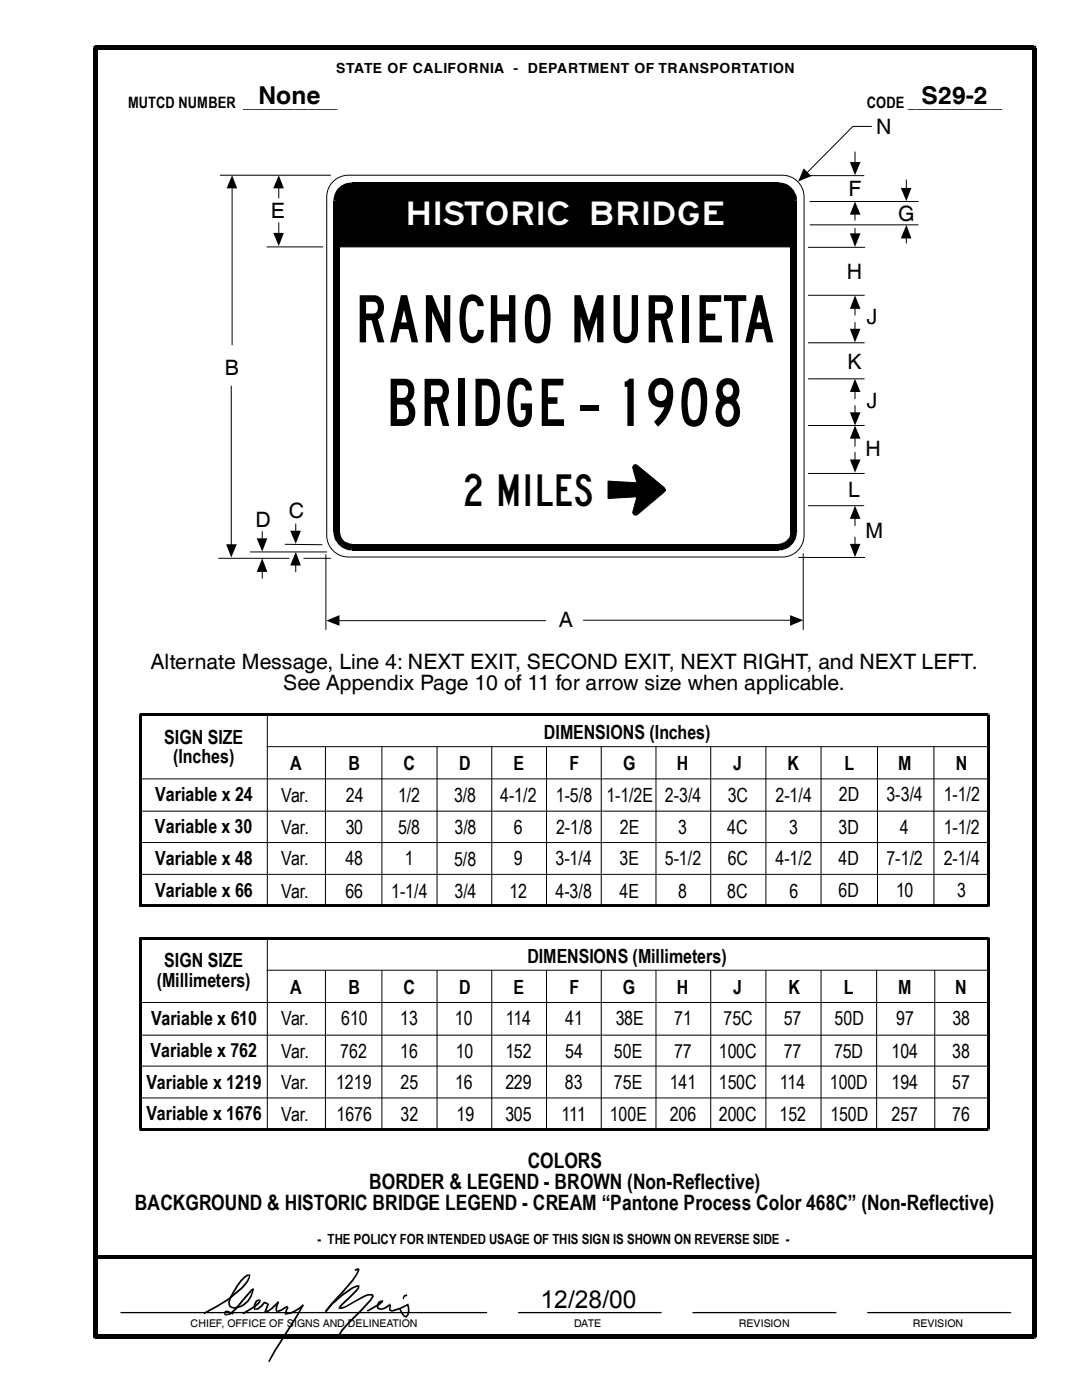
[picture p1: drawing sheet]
<svg xmlns="http://www.w3.org/2000/svg" width="216mm" height="279mm" viewBox="0 0 216 279" stroke-linecap="round" stroke-linejoin="round" font-family="sans-serif">
<g fill="none" stroke="#000" stroke-width=".2">
<path d="M43.9 35h22.1M46.3 37.4v31.4M55.6 37.4v2.1M66.7 36a4.3 4.3 0 0 1 2.8-1h86.6a4.3 4.3 0 0 1 4.3 4.3v67.5a4.3 4.3 0 0 1-4.3 4.4h-86.6a4.3 4.3 0 0 1-4.3-4.4v-67.5a4.3 4.3 0 0 1 1.5-3.3zM67.9 38.1l.2-.2a2.49 2.49 0 0 1 2.2-.9h85.1a3.2 3.2 0 0 1 3 3v9.3h-91.2v-9.8l.2-.6zM160.2 35.1h12.2M170.6 30.3v2.2M173.9 25.2h-3.7l-9.2 9.3M180.8 35.9v1.8M53.3 49.3h11.1M55.6 44.4v2.3M161.3 49.4h11.3"/>
<path d="M161.3 58.9h11.2M161.6 40.2h21.6M161.6 44.9h21.6M170.6 42.7v1.2M170.6 45.6v1.1M180.8 47.3v1.2M46.1 77v31.8M161.3 68.4h11.2M161.3 75.6h11.2M170.6 61.5v1.4M170.6 64.3v1.5M170.6 78.1v1.5"/>
<path d="M121.3 96l5.8 .4-.9-3.1 .2-.4 .4-.2 5.7 4.6a.55 .55 0 0 1 0 .9l-5.3 4.5-.6 .1-.4-.5 .9-3.2-5.8 .4zM161.3 94.5h11.2M161.3 84.9h11.2M170.6 80.9v1.6M170.6 87.4v1.7M170.6 90.3v1.6M43.6 111.4h14.1M50 110.2h15.2M52.3 106.1v1.5M52.3 114v1.4M56.9 108.6l7.4 .1M59 104.6v1.5"/>
<path d="M59 112.7v1.4M60.6 111.4h5.4M65 110.7v14.9M159.3 111.3h13.3M160.3 110.5v15.1M161.3 100.9h11.1M170.6 103.4v1.5M170.6 107.2v1.5M67.6 123.9h41.3M116.4 123.8h41.4M27.9 155.4h169.2M53.3 149h143.8"/>
<path d="M53.3 142.7v38.1M64.9 149.1v31.7M76.2 149.1v31.7M87.2 149.1v31.7M98.1 149v31.8M109.1 149v31.8M120 149.1v31.7M130.9 149.1v31.7M141.8 149.1v31.7M152.8 149.1v31.7M163.8 149.1v31.7M175.1 148.9v31.9"/>
<path d="M186.4 149.1v31.7M27.9 168.1h169.2M27.9 174.5h169.2M28 161.9h169.1M53.3 193.6h143.8M53.3 187.3v38.1M64.9 193.7v31.7M76.2 193.7v31.7M87.2 193.7v31.7M98.1 193.6v31.8M109.1 193.6v31.8M120 193.7v31.7"/>
<path d="M130.9 193.7v31.7M141.8 193.7v31.7M152.8 193.7v31.7M163.8 193.7v31.7M174.9 193.6v31.8M186.5 193.6v31.8M27.9 200.1h169.2M27.9 212.8h169.2M27.9 219.1h169.2M28 206.6h169.1"/>
</g>
<g fill="#000">
<path d="M46.3 35l1 2.6h-2.1z" fill-rule="evenodd"/>
<path d="M55.6 35l1 2.6h-2.1z" fill-rule="evenodd"/>
<path d="M67.9 38.1l.2-.2a3.2 3.2 0 0 1 2.2-.9h85.1a3.2 3.2 0 0 1 3 3v9.3h-91.2v-9.8l.2-.6z" fill-rule="evenodd"/>
<path d="M160.4 33.6l1.5 1.5-2.6 1.1z" fill-rule="evenodd"/>
<path d="M169.6 32.3h2.1l-1.1 2.7z" fill-rule="evenodd"/>
<path d="M179.7 37.5h2.2l-1.1 2.6z" fill-rule="evenodd"/>
<path d="M54.5 46.5h2.1l-1 2.6z" fill-rule="evenodd"/>
<path d="M170.6 40.2l1.1 2.6h-2.1z" fill-rule="evenodd"/>
<path d="M169.6 46.6h2.1l-1.1 2.7z" fill-rule="evenodd"/>
<path d="M180.8 44.9l1.1 2.7h-2.2z" fill-rule="evenodd"/>
<path d="M170.6 58.9l1.1 2.7h-2.1z" fill-rule="evenodd"/>
<path d="M169.6 65.6h2.1l-1.1 2.7z" fill-rule="evenodd"/>
<path d="M170.6 75.6l1.1 2.6h-2.1z" fill-rule="evenodd"/>
<path d="M121.3 96l5.8 .4-.9-3.1 .2-.4 .4-.2 5.7 4.6a.55 .55 0 0 1 0 .9l-5.3 4.5-.6 .1-.4-.5 .9-3.2-5.8 .4z" fill-rule="evenodd"/>
<path d="M170.6 84.9l1.1 2.6h-2.1z" fill-rule="evenodd"/>
<path d="M169.6 91.7h2.1l-1.1 2.6z" fill-rule="evenodd"/>
<path d="M169.6 82.3h2.1l-1.1 2.6z" fill-rule="evenodd"/>
<path d="M45.1 108.6h2.1l-1.1 2.7z" fill-rule="evenodd"/>
<path d="M51.2 107.4h2.1l-1 2.7z" fill-rule="evenodd"/>
<path d="M52.3 111.4l1 2.7h-2.1z" fill-rule="evenodd"/>
<path d="M57.9 105.9h2.1l-1 2.6z" fill-rule="evenodd"/>
<path d="M59 110.2l1 2.7h-2.1z" fill-rule="evenodd"/>
<path d="M170.6 100.9l1.1 2.6h-2.1z" fill-rule="evenodd"/>
<path d="M169.6 108.5h2.1l-1.1 2.7z" fill-rule="evenodd"/>
<path d="M65.1 123.9l2.6-1.1v2.1z" fill-rule="evenodd"/>
<path d="M157.6 122.8l2.7 1-2.7 1.1z" fill-rule="evenodd"/>
</g>
<g fill="#000">
<path d="M18.6 9.1h.5v.9l.4-.4h-.9zM19.1 9.1h187.2v.9h-187.2zM206.3 9.1h.5v.5h-.9l.4 .4zM70.2 36.4l.1 1.4zM70.3 36.4h85.1v1.4h-85.1zM155.4 36.4a3.6 3.6 0 0 1 3.6 3.6l-1.3 .1a2.37 2.37 0 0 0-2.4-2.3zM155.4 36.4l-.1 1.4zM67.6 37.4a3.6 3.6 0 0 1 2.6-1l.1 1.4a2.28 2.28 0 0 0-2.1 1l-.4 1.3-1.3-.1v-.3a3.8 3.8 0 0 1 1.1-2.3zM66.5 40l1.4 .1zM157.7 40.1h1.4zM66.5 40.1h1.4v66.1h-1.4zM66.5 106.2h1.4z"/>
<path d="M66.5 106.2l1.3-.1a2.49 2.49 0 0 0 2.5 2.4l-.1 1.3a3.6 3.6 0 0 1-3.7-3.6zM70.3 108.5h85.1v1.4h-85.1zM70.3 108.5l.1 1.4-.2-.1zM155.3 108.5l.1 1.4h-.2l.2-.1zM157.7 40.1h1.4v66.1h-1.4zM155.3 108.5a2.46 2.46 0 0 0 2.4-2.4l1.3 .1a3.6 3.6 0 0 1-3.6 3.6zM157.7 106.1l1.3 .1 .1-.5v.5zM27.8 142.4h.2v.5l.3-.2h-.5zM28 142.4h169.2v.5h-169.2zM197.2 142.4h.2v.3h-.5l.3 .2zM27.8 187h.2v.5l.3-.2h-.5zM27.8 142.7h.5v38.1h-.5z"/>
<path d="M28 187h169.2v.5h-169.2zM28 180.5h169.2v.5h-169.2zM27.8 180.8h.5l-.3-.3v.5h-.2zM196.9 142.7h.5v38.1h-.5zM197.2 187h.2v.3h-.5l.3 .2zM197.2 180.5l-.3 .3h.5v.2h-.2zM27.8 187.3h.5v38.1h-.5zM28 225.1h169.2v.5h-169.2zM27.8 225.4h.5l-.3-.3v.5h-.2zM196.9 187.3h.5v38.1h-.5zM197.2 225.1l-.3 .3h.5v.2h-.2zM19.1 250.5h187.2v.7h-187.2z"/>
<path d="M49.7 254.4h.3a4.3 4.3 0 0 1-1.7 2.8l-2.6 2.2-.2-.2 1.1-1a7.3 7.3 0 0 0 3.1-3.8zM45.5 259.2l.2 .2zM45.4 262.2l.3-.1 1.1-.9 1.7-2 .3 .2-1.7 2.1-.8 .6-.7 .4zM48.5 259.2l.3 .2zM48 255.4l.8-.7 .6-.4h.5v.3h-.3a9 9 0 0 0-3.7 5.2l.1 .7-.4 .1v-.8l.3-1.1zM49.7 254.4h.3l-.1-.1v.3zM50 257.4l.5-.4 .2 .5h-.3l.1-.2-1.7 2.1-.3-.2zM50.4 257.4l.3 .1-.1 .1zM51 259.7l.2-.3 .4-.1 .2 .3-.6 .3-.2 .5v1.1h-.3l-.1-1.2zM51.6 259.3l.2 .3h-.2l.2-.3zM52.6 259.8h.1v.3h.1zM52.7 259.8l.7 .2-.1 .3-.6-.2z"/>
<path d="M55.4 259.8h.3h-.3l.2 .2zM55.4 259.8h.3l-.4 1.5 .2 .3-.3 .3-.3-.6zM70.7 253.4l.7-.3 .3 .1v.4h-.3v-.4l.1 .2-.5 .3zM71.5 256.5h.2v.1h-.3l.1 .2zM71.4 253.5l.3 .1-1.2 2-5.4 6.3-.2-.3 5.4-6.2zM71.4 253.5l.3 .1zM71.4 256.6h.3v.4l-.5 .7-2.9 2.8-.4 .6h-.3v-.3l.5-.5 2.9-2.8 .4-.5zM74.3 258.2l.2 .2 .1 .3-.5 .9-2 2.2a18.9 18.9 0 0 0-4.5 4.9l-.2-.2 .7-1.1 5.7-6.1 .5-.6zM74.3 258.2l-.1 .4zM76 259.5h.2l.1 .3zM75.4 259.8l.6-.3 .3 .3a.93 .93 0 0 0-.8 1.1l.6 .2v.4l-.8-.3-.1-.8zM80.4 258.7l.3 .1-.1 .5-.3-.1z"/>
<path d="M80.4 258.7l.8-.4 .1 .4-.6 .2zM80.4 258.7l.3 .2zM18.6 9.6h.9v257.1h-.9zM19.1 266.3h187.2v.8h-187.2zM18.6 266.7h.9l-.4-.4v.8h-.5zM40.6 262l4.9-2.8 .2 .2-5 2.9zM45.4 261.5l1.2 .5-.1 .4-1.2-.5zM45.4 261.5l-.1 .4zM44.9 261.6l.5-.1v.4l-.4 .1 .2 .3 .3-.1v.3h-.7l-.1-.5zM45.4 262.2l.2 .3zM45.6 260.6l.3-.2 .1 .1zM45.9 260.4l.2 .3a3.3 3.3 0 0 0 3.9-2.1l.4-1.2 .2 .2a4.3 4.3 0 0 1-3.9 3.6l-.6-.2-.5-.3z"/>
<path d="M48.3 262l2.2-1.2 .2 .2-2.1 1.3zM51.6 259.6l.2-.3 .3 .1-.2 .6-1.2 1-.2-.2 1.3-1.2zM50.5 260.8l.2 .2zM51.1 261.1v.4h-.1zM51.1 261.1l.3-.1 .8-.6 .2 .3-.8 .6-.5 .2zM52.6 259.8l.2 .3-.4 .6-.2-.3zM52.2 260.4l.2 .3zM52.7 261.7l.4 .1-.2-.2 .1 .4h-.4zM52.9 261.6l.6-.1 .9-.6v.3l-.8 .6-.6 .2zM53.4 260l.1 .1-.2 .3zM53.5 260.1l.2 .3-.6 1.4-.4-.1 .6-1.4v.1zM54.2 260.9l1.2-1.1 .2 .2-1.2 1.2z"/>
<path d="M54.2 260.9h.2v.3zM55.4 261.5l.1 .4-.2 .1zM55.4 261.5l1.9-.9 .1 .3-1.2 .7-.7 .3zM57.2 262l-.1 .4zM57.2 262a6.3 6.3 0 0 0 3.2-1.6l.2 .2a6.8 6.8 0 0 1-3.4 1.8zM57.3 260.6l.2 .2-.3 .1h.2zM57.2 260.9l.3-.1 .1 .2-.5 1.4h-.3v-.4l.4-1zM60.4 260.4l.2 .2zM60.4 260.4l.2 .1-1.2 2.3-4.5 6.9-1.1 2.2-.3-.2 1.2-2.2zM64.9 261.6l.2 .3zM66 260.2l2.1-1.8 2-1.4 1.4-.5v.3l-.4 .1a18 18 0 0 0-6 5l-.2-.3zM67.7 260.9v.4h-.1v-.2h.3z"/>
<path d="M67.7 260.9l1.1-.2 3.8-2.1 .8-.4h.9v.4h-.9l-.8 .3-3.6 2-1.3 .4zM73.2 261.5l2.3-1.3 .7-.6 .3 .2h-.3v-.3h.3v.3l-.7 .6-2.4 1.4zM76.1 261.1l.9-.3 .6-.5 .3 .2-1.2 .8-.6 .2zM76.1 261.1v.4zM77.6 260.3l.2-.2 .1 .2-.3 .2h.3zM77.9 260.3l.2 .2-.2 .8 .3 .2-.1 .3-.5-.3v-1zM78.2 261.5l.1 .3h-.2zM78.2 261.5l1.6-.6 1.6-.7v.3l-1.5 .8-1.6 .5zM79.7 261.4l.2-.2 .8 1.3 .4 .2-.2 .3-.8-.8zM80.9 262.7h.2l-.2 .3 .1 .1 .1-.1zM81.4 260.2v-.1l.1 .2-.3 .1 .2 .1zM81.2 260.4l.3-.1a2.42 2.42 0 0 1-.4 2.7l-.2-.3a1.98 1.98 0 0 0 .3-2.3z"/>
<path d="M205.9 9.6h.9v257.1h-.9zM206.3 266.3l-.4 .4h.9v.4h-.5z"/>
</g>
<path d="M24.1 262h73M103.5 262h28.4M138.3 262h28.5M173.1 262h28.6" fill="none" stroke="#000" stroke-width=".25"/>
<g font-size="14.1">
<text x="70.7" y="68.3">RANCHO MURIETA</text>
<text x="76.9" y="85">BRIDGE - 1908</text>
</g>
<text font-size="9.5" x="92.2" y="100.9">2 MILES</text>
<text font-size="7" fill="#fff" x="80.9" y="44.9">HISTORIC BRIDGE</text>
<g font-size="4.9">
<text x="51.6" y="20.8">None</text>
<text x="183.9" y="20.7">S29-2</text>
<text x="107.9" y="260.9">12/28/00</text>
</g>
<g font-size="4.2">
<text x="174.8" y="26.8">N</text>
<text x="169.3" y="39">F</text>
<text x="54" y="43.5">E</text>
<text x="179.2" y="44">G</text>
<text x="169" y="55.7">H</text>
<text x="173" y="64.6">J</text>
<text x="44.9" y="74.8">B</text>
<text x="169.1" y="73.6">K</text>
<text x="173" y="81.4">J</text>
<text x="172.7" y="91">H</text>
<text x="169.2" y="99.1">L</text>
<text x="51" y="105.2">D</text>
<text x="57.7" y="103.4">C</text>
<text x="172.7" y="107.4">M</text>
<text x="111.5" y="125.2">A</text>
<text x="30.1" y="133.5">Alternate Message, Line 4: NEXT EXIT, SECOND EXIT, NEXT RIGHT, and NEXT LEFT.</text>
<text x="56.5" y="137.8">See Appendix Page 10 of 11 for arrow size when applicable.</text>
<text x="105.3" y="233.1">COLORS</text>
<text x="73.7" y="237.3">BORDER &amp; LEGEND - BROWN (Non-Reflective)</text>
<text x="26.9" y="241.6">BACKGROUND &amp; HISTORIC BRIDGE LEGEND - CREAM “Pantone Process Color 468C” (Non-Reflective)</text>
</g>
<g font-size="3.9">
<text x="32.8" y="148.4">SIGN SIZE</text>
<text x="108.5" y="147.4">DIMENSIONS (Inches)</text>
<text x="34.5" y="152.3">(Inches)</text>
<text x="57.9" y="153.6">A</text>
<text x="69.5" y="153.7">B</text>
<text x="80.5" y="153.7">C</text>
<text x="91.6" y="153.7">D</text>
<text x="102.4" y="153.7">E</text>
<text x="113.6" y="153.8">F</text>
<text x="124.4" y="153.8">G</text>
<text x="135" y="153.8">H</text>
<text x="146.3" y="153.8">J</text>
<text x="157.1" y="153.8">K</text>
<text x="168.5" y="153.6">L</text>
<text x="179.2" y="153.6">M</text>
<text x="190.8" y="153.6">N</text>
<text x="31" y="159.9">Variable x 24</text>
<text x="56.1" y="160">Var.</text>
<text x="69" y="160">24</text>
<text x="79.4" y="160">1/2</text>
<text x="90.6" y="160">3/8</text>
<text x="99.8" y="160">4-1/2</text>
<text x="110.9" y="160">1-5/8</text>
<text x="121" y="160">1-1/2E</text>
<text x="132.7" y="160">2-3/4</text>
<text x="145.2" y="160">3C</text>
<text x="154.8" y="160">2-1/4</text>
<text x="167.4" y="159.9">2D</text>
<text x="176.9" y="159.9">3-3/4</text>
<text x="188.3" y="159.9">1-1/2</text>
<text x="30.9" y="166.3">Variable x 30</text>
<text x="56.1" y="166.5">Var.</text>
<text x="69" y="166.5">30</text>
<text x="79.4" y="166.5">5/8</text>
<text x="90.7" y="166.5">3/8</text>
<text x="102.5" y="166.5">6</text>
<text x="111" y="166.5">2-1/8</text>
<text x="123.7" y="166.5">2E</text>
<text x="135.3" y="166.5">3</text>
<text x="145.1" y="166.5">4C</text>
<text x="157.5" y="166.5">3</text>
<text x="167.3" y="166.5">3D</text>
<text x="179.6" y="166.5">4</text>
<text x="188.3" y="166.5">1-1/2</text>
<text x="31" y="172.6">Variable x 48</text>
<text x="56.1" y="172.7">Var.</text>
<text x="68.9" y="172.7">48</text>
<text x="80.8" y="172.7">1</text>
<text x="90.6" y="172.8">5/8</text>
<text x="102.5" y="172.7">9</text>
<text x="110.8" y="172.7">3-1/4</text>
<text x="123.6" y="172.7">3E</text>
<text x="132.7" y="172.7">5-1/2</text>
<text x="145.2" y="172.7">6C</text>
<text x="154.8" y="172.7">4-1/2</text>
<text x="167.3" y="172.7">4D</text>
<text x="176.9" y="172.7">7-1/2</text>
<text x="188.3" y="172.7">2-1/4</text>
<text x="31" y="179">Variable x 66</text>
<text x="56.1" y="179.2">Var.</text>
<text x="68.9" y="179.2">66</text>
<text x="78.1" y="179.2">1-1/4</text>
<text x="90.7" y="179.2">3/4</text>
<text x="101.7" y="179.2">12</text>
<text x="110.8" y="179.2">4-3/8</text>
<text x="123.6" y="179.2">4E</text>
<text x="135.3" y="179.2">8</text>
<text x="145.1" y="179.2">8C</text>
<text x="157.6" y="179.2">6</text>
<text x="167.3" y="179.1">6D</text>
<text x="178.8" y="179.1">10</text>
<text x="191" y="179.1">3</text>
<text x="31.3" y="196.9">(Millimeters)</text>
<text x="32.8" y="193">SIGN SIZE</text>
<text x="105.2" y="192.1">DIMENSIONS (Millimeters)</text>
<text x="57.9" y="198.3">A</text>
<text x="69.5" y="198.3">B</text>
<text x="80.5" y="198.3">C</text>
<text x="91.6" y="198.3">D</text>
<text x="102.4" y="198.3">E</text>
<text x="113.6" y="198.4">F</text>
<text x="124.3" y="198.4">G</text>
<text x="135" y="198.4">H</text>
<text x="146.3" y="198.4">J</text>
<text x="157.3" y="198.4">K</text>
<text x="168.4" y="198.3">L</text>
<text x="179.2" y="198.3">M</text>
<text x="190.6" y="198.3">N</text>
<text x="30.1" y="204.5">Variable x 610</text>
<text x="56.1" y="204.6">Var.</text>
<text x="68.1" y="204.6">610</text>
<text x="79.8" y="204.6">13</text>
<text x="90.8" y="204.6">10</text>
<text x="100.9" y="204.6">114</text>
<text x="112.8" y="204.6">41</text>
<text x="122.9" y="204.6">38E</text>
<text x="134.5" y="204.6">71</text>
<text x="144.4" y="204.6">75C</text>
<text x="156.4" y="204.6">57</text>
<text x="166.5" y="204.6">50D</text>
<text x="178.8" y="204.6">97</text>
<text x="190.1" y="204.6">38</text>
<text x="30.1" y="210.9">Variable x 762</text>
<text x="56.1" y="211.1">Var.</text>
<text x="67.9" y="211.1">762</text>
<text x="79.8" y="211.1">16</text>
<text x="90.9" y="211.1">10</text>
<text x="100.8" y="211.1">152</text>
<text x="112.8" y="211.1">54</text>
<text x="122.5" y="211.1">50E</text>
<text x="134.5" y="211.1">77</text>
<text x="143.4" y="211.1">100C</text>
<text x="156.4" y="211.1">77</text>
<text x="166.5" y="211.1">75D</text>
<text x="177.9" y="211.1">104</text>
<text x="190" y="211.1">38</text>
<text x="29.2" y="217.3">Variable x 1219</text>
<text x="56.1" y="217.3">Var.</text>
<text x="67.1" y="217.3">1219</text>
<text x="79.9" y="217.3">25</text>
<text x="90.8" y="217.4">16</text>
<text x="100.8" y="217.3">229</text>
<text x="112.7" y="217.3">83</text>
<text x="122.5" y="217.3">75E</text>
<text x="133.7" y="217.3">141</text>
<text x="143.4" y="217.3">150C</text>
<text x="155.6" y="217.3">114</text>
<text x="165.6" y="217.3">100D</text>
<text x="177.9" y="217.3">194</text>
<text x="190" y="217.3">57</text>
<text x="29.2" y="223.6">Variable x 1676</text>
<text x="56.1" y="223.8">Var.</text>
<text x="67.1" y="223.8">1676</text>
<text x="79.9" y="223.8">32</text>
<text x="91.1" y="223.8">19</text>
<text x="100.8" y="223.8">305</text>
<text x="112" y="223.8">111</text>
<text x="121.7" y="223.8">100E</text>
<text x="133.7" y="223.8">206</text>
<text x="143.4" y="223.8">200C</text>
<text x="155.5" y="223.8">152</text>
<text x="165.7" y="223.8">150D</text>
<text x="177.9" y="223.8">257</text>
<text x="190" y="223.8">76</text>
</g>
<g font-size="3.1">
<text x="25.6" y="21.5">MUTCD NUMBER _____________</text>
<text x="173" y="21.5">CODE _____________</text>
</g>
<g font-size="2.8">
<text x="67.1" y="14.5">STATE OF CALIFORNIA - DEPARTMENT OF TRANSPORTATION</text>
<text x="63.3" y="248.2">- THE POLICY FOR INTENDED USAGE OF THIS SIGN IS SHOWN ON REVERSE SIDE -</text>
</g>
<g font-size="2.1">
<text x="38" y="264.8">CHIEF, OFFICE OF SIGNS AND DELINEATION</text>
<text x="114.6" y="264.8">DATE</text>
<text x="147.4" y="264.8">REVISION</text>
<text x="182.1" y="264.8">REVISION</text>
</g>
</svg>
